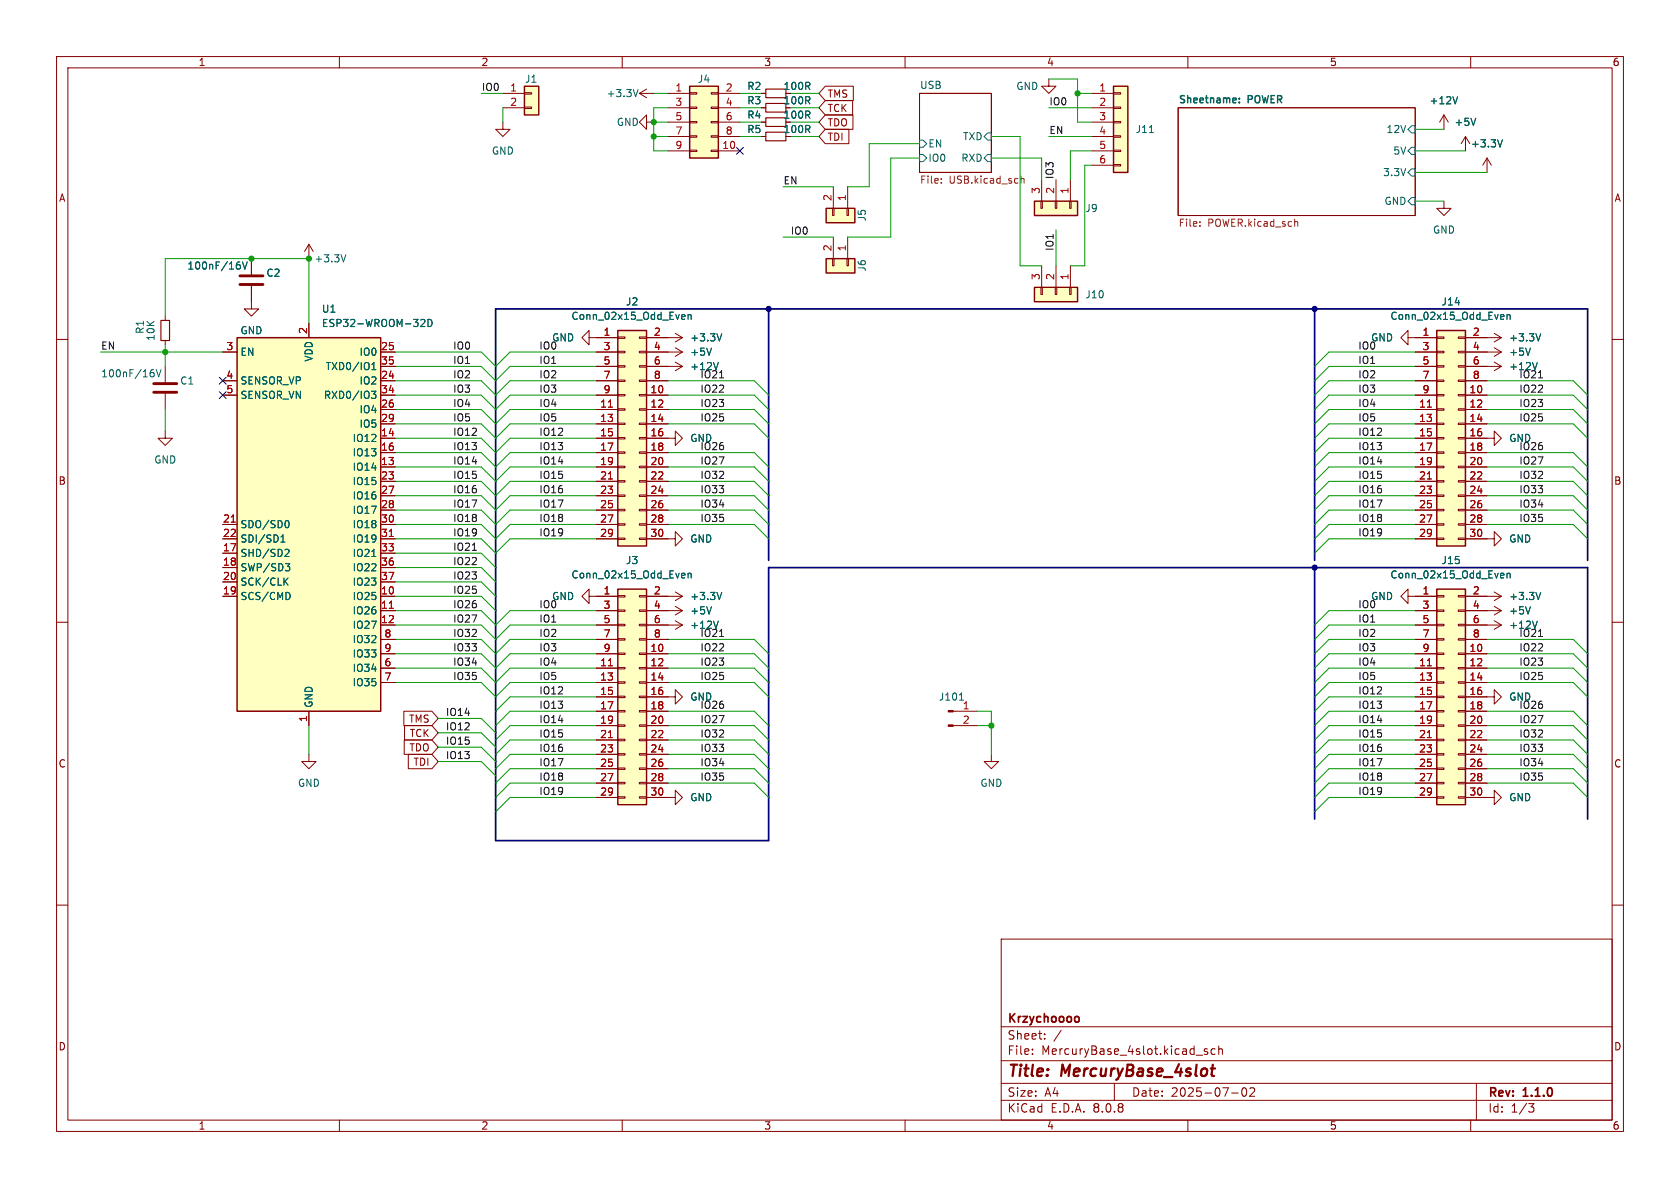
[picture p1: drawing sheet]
<svg xmlns="http://www.w3.org/2000/svg" width="297mm" height="210mm" viewBox="0 0 297 210" stroke-linecap="round" stroke-linejoin="round" font-family="sans-serif">
<g fill="none" stroke="#840000" stroke-width=".18">
<path d="M10 10h277v190h-277zM12 12h273v186h-273zM60 10v2M110 10v2M160 10v2M162.6 16.5h12.7v14h-12.7zM208.3 19.1h41.9v19h-41.9zM210 10v2M260 10v2M10 60h2M285 60h2M10 110h2"/>
<path d="M118.1 108h2.5M119.4 107.2l1.2 .8M120.6 108l-1.2 .7M285 110h2M10 160h2M177 166h108v32h-108zM285 160h2M60 198v2M110 198v2M160 198v2M177 194.5h108M177 191.5h108"/>
<path d="M177 187.5h108M177 181.5h108M182.5 186.3v.1M182.5 185.5v.1M184.7 183.6v.1M184.7 182.8v.1M187.6 182.1l-1.3 2M197 191.5v3M210 198v2M211.5 186.5h1.1M213.5 185.5l-.4-.1-.2 .2 .1 .2 .5 .2v.3h-.6M214.8 185.5l-.4-.1-.3 .3v.4l.1 .2h.6"/>
<path d="M215.5 185.5l.2-.1 .3 .1 .1 .9M215.5 184.9v1.5M217.7 193.2h1.2M219.7 192.4l.2-.1a.81 .81 0 0 1 .6 .6 .81 .81 0 0 1-.3 .8l-.2 .1a.81 .81 0 0 1-.3-1.4zM221 192.4l.5-.1 .2 .1 .1 .3-.9 1.1h.9M260 198v2M261 191.5v6.5M270.2 195.1h1l-.5 .6 .4 .1 .1 .5-.3 .3h-.4"/>
</g>
<path d="M214 188.9h.8M214.3 190.1l.3 .1" fill="none" stroke="#840000" stroke-width=".4"/>
<path d="M190.7 179.8v.7" fill="none" stroke="#840000" stroke-width=".3"/>
<path d="M162.6 24.8h.6l.6 .6-.6 .6h-.6zM162.6 27.3h.6l.6 .6-.6 .7h-.6zM174.6 23.5h.7v1.3h-.7l-.6-.7zM174.6 27.3h.7v1.3h-.7l-.6-.7zM249.6 29.8h.6v1.3h-.6l-.7-.6zM249.6 26h.6v1.3h-.6l-.7-.6zM249.6 22.2h.6v1.3h-.6l-.7-.6zM249.6 34.9h.6v1.3h-.6l-.7-.6zM125.8 107.3l-.4 1.2" fill="none" stroke="#006464" stroke-width=".18"/>
<path d="M219.1 18v.2M219.1 17.4v.1" fill="none" stroke="#006464" stroke-width=".25"/>
<path d="M166.4 32.3v.1M166.4 31.6v.1M180.5 31.1v1.3M180.5 31.7l.2-.2 .3 .1v.8M212.1 39.9v.1M212.1 39.2v.1M228.9 39.2h.5v.8" fill="none" stroke="#725600" stroke-width=".18"/>
<path d="M92.7 15.2h2.5v5.1h-2.5z" fill="#ffffc2"/>
<path d="M88.9 16.5h3.8M88.9 19.1h3.8M92.7 18.9h1.3v.3h-1.3zM92.7 16.4h1.3v.2h-1.3z" fill="none" stroke="#840000" stroke-width=".18"/>
<path d="M92.7 15.2h2.5v5.1h-2.5z" fill="none" stroke="#840000" stroke-width=".25"/>
<path d="M254 58.4h5.1v38.1h-5.1z" fill="#ffffc2"/>
<g fill="none" stroke="#840000" stroke-width=".18">
<path d="M250.2 59.7h3.8M254 59.6h1.3v.2h-1.3zM257.8 59.6h1.3v.2h-1.3zM259.1 59.7h6.3M264.2 58.9l1.2 .8M265.4 59.7l-1.2 .8M250.2 69.9h3.8M250.2 72.4h3.8M250.2 74.9h3.8M250.2 77.5h3.8M250.2 62.2h3.8M250.2 64.8h3.8"/>
<path d="M250.2 67.3h3.8M254 79.9h1.3v.2h-1.3zM254 77.3h1.3v.3h-1.3zM254 74.8h1.3v.3h-1.3zM254 72.3h1.3v.2h-1.3zM254 69.7h1.3v.3h-1.3zM254 67.2h1.3v.2h-1.3zM254 64.6h1.3v.3h-1.3zM254 62.1h1.3v.3h-1.3zM257.8 79.9h1.3v.2h-1.3zM257.8 77.3h1.3v.3h-1.3zM257.8 74.8h1.3v.3h-1.3z"/>
<path d="M257.8 72.3h1.3v.2h-1.3zM257.8 69.7h1.3v.3h-1.3zM257.8 67.2h1.3v.2h-1.3zM257.8 64.6h1.3v.3h-1.3zM257.8 62.1h1.3v.3h-1.3zM259.1 69.9h3.8M259.1 72.4h3.8M259.1 74.9h3.8M259.1 77.5h3.8M259.1 62.2h6.3M259.1 64.8h6.3M259.1 67.3h3.8"/>
<path d="M264.2 64l1.2 .8M264.2 61.5l1.2 .7M265.4 64.8l-1.2 .7M265.4 62.2l-1.2 .8M250.2 80h3.8M250.2 82.6h3.8M250.2 85.1h3.8M250.2 87.6h3.8M250.2 90.2h3.8M250.2 92.7h3.8M250.2 95.3h3.8M254 95.1h1.3v.3h-1.3z"/>
<path d="M254 92.6h1.3v.2h-1.3zM254 90h1.3v.3h-1.3zM254 87.5h1.3v.3h-1.3zM254 85h1.3v.2h-1.3zM254 82.4h1.3v.3h-1.3zM257.8 95.1h1.3v.3h-1.3zM257.8 92.6h1.3v.2h-1.3zM257.8 90h1.3v.3h-1.3zM257.8 87.5h1.3v.3h-1.3zM257.8 85h1.3v.2h-1.3zM257.8 82.4h1.3v.3h-1.3zM259.1 80h3.8"/>
<path d="M259.1 82.6h3.8M259.1 85.1h3.8M259.1 87.6h3.8M259.1 90.2h3.8M259.1 92.7h3.8M259.1 95.3h3.8M118.1 105.4h2.5M119.4 104.6l1.2 .8M120.6 105.4l-1.2 .8M262.9 105.4h2.5M264.2 104.6l1.2 .8M265.4 105.4l-1.2 .8"/>
</g>
<path d="M254 58.4h5.1v38.1h-5.1z" fill="none" stroke="#840000" stroke-width=".25"/>
<path d="M252.3 72h.8M252.3 84.7h.8" fill="none" stroke="#a90000" stroke-width=".18"/>
<path d="M265.5 55.6l.3 .1 .1 .2-.6 .1M265.8 56.4l-.3 .1M266.4 55.7l.2-.1 .3 .1 .1 .8M266.4 55.6v.9M272.4 59l-.4 1.3M270.6 61.5l-.5 1.3M271.8 64.1l-.5 1.2M127.6 104.7l-.4 1.3M272.4 104.7l-.4 1.3" fill="none" stroke="#006464" stroke-width=".18"/>
<path d="M254 104.1h5.1v38.1h-5.1z" fill="#ffffc2"/>
<g fill="none" stroke="#840000" stroke-width=".18">
<path d="M248.9 59.7v-1.3l-1.3 1.3 1.3 1.3v-1.3h1.3M248.9 105.4v-1.3l-1.3 1.3 1.3 1.3v-1.3h5.1M250.2 115.6h3.8M250.2 118.1h3.8M250.2 108h3.8M250.2 110.5h3.8M250.2 113h3.8M254 118h1.3v.2h-1.3zM254 115.4h1.3v.3h-1.3zM254 112.9h1.3v.3h-1.3zM254 110.4h1.3v.2h-1.3zM254 107.8h1.3v.3h-1.3z"/>
<path d="M254 105.3h1.3v.2h-1.3zM257.8 118h1.3v.2h-1.3zM257.8 115.4h1.3v.3h-1.3zM257.8 112.9h1.3v.3h-1.3zM257.8 110.4h1.3v.2h-1.3zM257.8 107.8h1.3v.3h-1.3zM257.8 105.3h1.3v.2h-1.3zM259.1 105.4h3.8M259.1 115.6h3.8M259.1 118.1h3.8M259.1 108h3.8M259.1 110.5h3.8"/>
<path d="M259.1 113h3.8M250.2 120.7h3.8M250.2 123.2h3.8M250.2 125.7h3.8M250.2 128.3h3.8M250.2 130.8h3.8M250.2 133.4h3.8M250.2 135.9h3.8M250.2 138.4h3.8M254 138.3h1.3v.3h-1.3zM254 135.8h1.3v.2h-1.3zM254 133.2h1.3v.3h-1.3z"/>
<path d="M254 130.7h1.3v.2h-1.3zM254 128.1h1.3v.3h-1.3zM254 125.6h1.3v.3h-1.3zM254 123.1h1.3v.2h-1.3zM254 120.5h1.3v.3h-1.3zM257.8 138.3h1.3v.3h-1.3zM257.8 135.8h1.3v.2h-1.3zM257.8 133.2h1.3v.3h-1.3zM257.8 130.7h1.3v.2h-1.3zM257.8 128.1h1.3v.3h-1.3zM257.8 125.6h1.3v.3h-1.3zM257.8 123.1h1.3v.2h-1.3z"/>
<path d="M257.8 120.5h1.3v.3h-1.3zM259.1 123.2h5.1v1.3l1.2-1.3-1.2-1.3v1.3M259.1 120.7h3.8M259.1 125.7h3.8M259.1 128.3h3.8M259.1 130.8h3.8M259.1 133.4h3.8M259.1 135.9h3.8M259.1 138.4h3.8M250.2 141h3.8M254 140.8h1.3v.3h-1.3zM257.8 140.8h1.3v.3h-1.3z"/>
<path d="M259.1 141h3.8"/>
</g>
<path d="M254 104.1h5.1v38.1h-5.1z" fill="none" stroke="#840000" stroke-width=".25"/>
<path d="M252.3 117.7h.8M252.3 130.4h.8" fill="none" stroke="#a90000" stroke-width=".18"/>
<path d="M265.5 101.3l.3 .1 .1 .2-.6 .2M265.8 102.1l-.3 .1M266.4 101.5l.2-.2 .3 .1 .1 .8M266.4 101.3v.9" fill="none" stroke="#006464" stroke-width=".18"/>
<path d="M182.9 50.8h7.6v2.5h-7.6z" fill="#ffffc2"/>
<path d="M54.6 43.2l-.8 1.3M54.6 43.2v2.5M54.6 43.2l.8 1.3M184 50.8h.3v1.3h-.3zM184.1 47v3.8M186.6 50.8h.2v1.3h-.2zM186.7 47v3.8M189.1 50.8h.3v1.3h-.3zM189.2 47v3.8M262.9 141h1.3v-1.3l1.2 1.3-1.2 1.2v-1.2" fill="none" stroke="#840000" stroke-width=".18"/>
<path d="M182.9 50.8h7.6v2.5h-7.6z" fill="none" stroke="#840000" stroke-width=".25"/>
<path d="M61.1 45l-.4 1.3" fill="none" stroke="#006464" stroke-width=".18"/>
<path d="M182.9 35.6h7.6v2.5h-7.6z" fill="#ffffc2"/>
<path d="M185.4 14v1.2h1.3l-1.3 1.3-1.3-1.3h1.3M184 35.6h.3v1.2h-.3zM184.1 31.8v3.8M186.6 35.6h.2v1.2h-.2zM186.7 31.8v3.8M189.1 35.6h.3v1.2h-.3zM189.2 31.8v3.8M29.2 55.9v.7M29.2 60.2v.8M29.2 64.8v2.8M29.2 69.6v2.8" fill="none" stroke="#840000" stroke-width=".18"/>
<path d="M182.9 35.6h7.6v2.5h-7.6z" fill="none" stroke="#840000" stroke-width=".25"/>
<path d="M28.4 56.6h1.6v3.6h-1.6z" fill="none" stroke="#840000" stroke-width=".2"/>
<path d="M27.2 69.3h4M27.2 67.8h4" fill="none" stroke="#840000" stroke-width=".51"/>
<path d="M26.9 65.3h.2M27 65.8l.3 .3v.3l-.3 .2M27.6 65.3l.5 1.3 .4-1.3" fill="none" stroke="#006464" stroke-width=".18"/>
<path d="M146 45.7h5.1v2.6h-5.1z" fill="#ffffc2"/>
<path d="M44.4 45.7v2.8M44.4 50.5v2.8M147.2 45.7h.2v1.3h-.2zM147.3 41.9v3.8M149.7 45.7h.3v1.3h-.3zM149.9 41.9v3.8M29.2 76.2v1.3h1.3l-1.3 1.2-1.3-1.2h1.3" fill="none" stroke="#840000" stroke-width=".18"/>
<path d="M146 45.7h5.1v2.6h-5.1z" fill="none" stroke="#840000" stroke-width=".25"/>
<path d="M42.4 50.3h4.1M42.4 48.8h4.1" fill="none" stroke="#840000" stroke-width=".51"/>
<path d="M42.1 46.3h.3M42.3 46.8l.2 .2v.3l-.2 .3M42.9 46.3l.4 1.3 .4-1.3" fill="none" stroke="#006464" stroke-width=".18"/>
<path d="M109.2 104.1h5.1v38.1h-5.1z" fill="#ffffc2"/>
<g fill="none" stroke="#840000" stroke-width=".18">
<path d="M44.4 53.3v1.3h1.3l-1.3 1.3-1.2-1.3h1.2M105.4 105.4h3.8M105.4 115.6h3.8M105.4 118.1h3.8M105.4 108h3.8M105.4 110.5h3.8M105.4 113h3.8M109.2 118h1.3v.2h-1.3zM109.2 115.4h1.3v.3h-1.3zM109.2 112.9h1.3v.3h-1.3zM109.2 110.4h1.3v.2h-1.3zM109.2 107.8h1.3v.3h-1.3z"/>
<path d="M109.2 105.3h1.3v.2h-1.3zM113 118h1.3v.2h-1.3zM113 115.4h1.3v.3h-1.3zM113 112.9h1.3v.3h-1.3zM113 110.4h1.3v.2h-1.3zM113 107.8h1.3v.3h-1.3zM113 105.3h1.3v.2h-1.3zM114.3 105.4h3.8M114.3 115.6h3.8M114.3 118.1h3.8M114.3 108h3.8M114.3 110.5h3.8"/>
<path d="M114.3 113h3.8M105.4 120.7h3.8M105.4 123.2h3.8M105.4 125.7h3.8M105.4 128.3h3.8M105.4 130.8h3.8M105.4 133.4h3.8M105.4 135.9h3.8M105.4 138.4h3.8M109.2 138.3h1.3v.3h-1.3zM109.2 135.8h1.3v.2h-1.3zM109.2 133.2h1.3v.3h-1.3z"/>
<path d="M109.2 130.7h1.3v.2h-1.3zM109.2 128.1h1.3v.3h-1.3zM109.2 125.6h1.3v.3h-1.3zM109.2 123.1h1.3v.2h-1.3zM109.2 120.5h1.3v.3h-1.3zM113 138.3h1.3v.3h-1.3zM113 135.8h1.3v.2h-1.3zM113 133.2h1.3v.3h-1.3zM113 130.7h1.3v.2h-1.3zM113 128.1h1.3v.3h-1.3zM113 125.6h1.3v.3h-1.3zM113 123.1h1.3v.2h-1.3z"/>
<path d="M113 120.5h1.3v.3h-1.3zM114.3 123.2h5.1v1.3l1.2-1.3-1.2-1.3v1.3M114.3 120.7h3.8M114.3 125.7h3.8M114.3 128.3h3.8M114.3 130.8h3.8M114.3 133.4h3.8M114.3 135.9h3.8M114.3 138.4h3.8M105.4 141h3.8M109.2 140.8h1.3v.3h-1.3zM113 140.8h1.3v.3h-1.3z"/>
<path d="M114.3 141h3.8"/>
</g>
<path d="M109.2 104.1h5.1v38.1h-5.1z" fill="none" stroke="#840000" stroke-width=".25"/>
<path d="M107.6 117.7h.7M107.6 130.4h.7" fill="none" stroke="#a90000" stroke-width=".18"/>
<path d="M120.7 101.3l.3 .1 .1 .2-.6 .2M121 102.1l-.3 .1M121.6 101.5l.2-.2 .3 .1 .1 .8M121.6 101.3v.9" fill="none" stroke="#006464" stroke-width=".18"/>
<path d="M109.2 58.4h5.1v38.1h-5.1z" fill="#ffffc2"/>
<g fill="none" stroke="#840000" stroke-width=".18">
<path d="M134.6 19.1h.8M134.6 16.5h.8M114.3 21.6v-1.3l-1.3 1.3 1.3 1.3v-1.3h1.3M134.6 21.6h.8M255.3 35.6v1.2h1.2l-1.2 1.3-1.3-1.3h1.3M255.3 20.3l-.8 1.3M255.3 20.3v2.6M255.3 20.3l.7 1.3M259.1 24.1l-.8 1.3M259.1 24.1v2.6M259.1 24.1l.7 1.3M262.9 27.9l-.8 1.3"/>
<path d="M262.9 27.9v2.6M262.9 27.9l.8 1.3M104.1 59.7v-1.3l-1.2 1.3 1.2 1.3v-1.3h5.1M109.2 59.6h1.3v.2h-1.3zM113 59.6h1.3v.2h-1.3zM114.3 59.7h6.3M119.4 58.9l1.2 .8M120.6 59.7l-1.2 .8M105.4 69.9h3.8M105.4 72.4h3.8M105.4 74.9h3.8M105.4 77.5h3.8"/>
<path d="M105.4 62.2h3.8M105.4 64.8h3.8M105.4 67.3h3.8M109.2 79.9h1.3v.2h-1.3zM109.2 77.3h1.3v.3h-1.3zM109.2 74.8h1.3v.3h-1.3zM109.2 72.3h1.3v.2h-1.3zM109.2 69.7h1.3v.3h-1.3zM109.2 67.2h1.3v.2h-1.3zM109.2 64.6h1.3v.3h-1.3zM109.2 62.1h1.3v.3h-1.3zM113 79.9h1.3v.2h-1.3z"/>
<path d="M113 77.3h1.3v.3h-1.3zM113 74.8h1.3v.3h-1.3zM113 72.3h1.3v.2h-1.3zM113 69.7h1.3v.3h-1.3zM113 67.2h1.3v.2h-1.3zM113 64.6h1.3v.3h-1.3zM113 62.1h1.3v.3h-1.3zM114.3 77.5h5.1v1.2l1.2-1.2-1.2-1.3v1.3M114.3 69.9h3.8M114.3 72.4h3.8M114.3 74.9h3.8M114.3 62.2h6.3"/>
<path d="M114.3 64.8h6.3M114.3 67.3h3.8M119.4 61.5l1.2 .7M119.4 64l1.2 .8M120.6 62.2l-1.2 .8M120.6 64.8l-1.2 .7M262.9 77.5h1.3v1.2l1.2-1.2-1.2-1.3v1.3M105.4 80h3.8M105.4 82.6h3.8M105.4 85.1h3.8M105.4 87.6h3.8M105.4 90.2h3.8"/>
<path d="M105.4 92.7h3.8M105.4 95.3h3.8M109.2 95.1h1.3v.3h-1.3zM109.2 92.6h1.3v.2h-1.3zM109.2 90h1.3v.3h-1.3zM109.2 87.5h1.3v.3h-1.3zM109.2 85h1.3v.2h-1.3zM109.2 82.4h1.3v.3h-1.3zM113 95.1h1.3v.3h-1.3zM113 92.6h1.3v.2h-1.3zM113 90h1.3v.3h-1.3zM113 87.5h1.3v.3h-1.3z"/>
<path d="M113 85h1.3v.2h-1.3zM113 82.4h1.3v.3h-1.3zM114.3 80h3.8M114.3 82.6h3.8M114.3 85.1h3.8M114.3 87.6h3.8M114.3 90.2h3.8M114.3 92.7h3.8M114.3 95.3h3.8M262.9 95.3h1.3v-1.3l1.2 1.3-1.2 1.2v-1.2M104.1 105.4v-1.3l-1.2 1.3 1.2 1.3v-1.3h1.3M118.1 110.5h2.5"/>
<path d="M119.4 109.7l1.2 .8M120.6 110.5l-1.2 .8M262.9 110.5h2.5M262.9 108h2.5M264.2 109.7l1.2 .8M264.2 107.2l1.2 .8M265.4 110.5l-1.2 .8M265.4 108l-1.2 .7M54.6 133.4v1.2h1.3l-1.3 1.3-1.3-1.3h1.3M118.1 141h1.3v-1.3l1.2 1.3-1.2 1.2v-1.2"/>
</g>
<path d="M109.2 58.4h5.1v38.1h-5.1z" fill="none" stroke="#840000" stroke-width=".25"/>
<path d="M107.6 72h.7M107.6 84.7h.7" fill="none" stroke="#a90000" stroke-width=".18"/>
<g fill="none" stroke="#006464" stroke-width=".18">
<path d="M257.7 17.1l-.4 1.3M260.9 20.9l-.4 1.3M265.6 24.7l-.4 1.3M120.7 55.6l.3 .1 .1 .2-.6 .1M121 56.4l-.3 .1M121.6 55.7l.2-.1 .3 .1 .1 .8M121.6 55.6v.9M127.6 59l-.4 1.3M125.8 61.5l-.4 1.3M127 64.1l-.4 1.2M127 109.8l-.4 1.3M270.6 107.3l-.5 1.2"/>
<path d="M271.8 109.8l-.5 1.3"/>
</g>
<path d="M135.4 18.3h3.5v1.5h-3.5zM135.4 15.7h3.5v1.6h-3.5zM135.4 20.8h3.5v1.6h-3.5z" fill="none" stroke="#840000" stroke-width=".2"/>
<path d="M121.9 15.2h5.1v12.7h-5.1z" fill="#ffffc2"/>
<g fill="none" stroke="#840000" stroke-width=".18">
<path d="M118.1 16.5h3.8M118.1 19.1h3.8M121.9 18.9h1.3v.3h-1.3zM121.9 16.4h1.3v.2h-1.3zM125.7 18.9h1.3v.3h-1.3zM125.7 16.4h1.3v.2h-1.3zM127 16.5h3.8M127 19.1h3.8M118.1 26.7h3.8M118.1 21.6h3.8M118.1 24.1h3.8M121.9 26.5h1.3v.3h-1.3z"/>
<path d="M121.9 24h1.3v.3h-1.3zM121.9 21.5h1.3v.2h-1.3zM125.7 26.5h1.3v.3h-1.3zM125.7 24h1.3v.3h-1.3zM125.7 21.5h1.3v.2h-1.3zM127 26.7h3.8M127 21.6h3.8M127 24.1h3.8"/>
</g>
<path d="M121.9 15.2h5.1v12.7h-5.1z" fill="none" stroke="#840000" stroke-width=".25"/>
<path d="M41.9 59.7h25.4v66h-25.4z" fill="#ffffc2"/>
<path d="M41.9 59.7h25.4v66h-25.4z" fill="none" stroke="#840000" stroke-width=".25"/>
<g fill="none" stroke="#840000" stroke-width=".18">
<path d="M134.6 24.1h.8M54.6 57.2v2.5M39.4 67.3h2.5M39.4 62.2h2.5M39.4 69.9h2.5M67.3 77.5h2.5M67.3 67.3h2.5M67.3 62.2h2.5M67.3 72.4h2.5M67.3 74.9h2.5M67.3 69.9h2.5M67.3 64.8h2.5"/>
<path d="M39.4 97.8h2.5M39.4 92.7h2.5M39.4 95.3h2.5M67.3 82.6h2.5M67.3 80h2.5M67.3 97.8h2.5M67.3 92.7h2.5M67.3 95.3h2.5M67.3 85.1h2.5M67.3 87.6h2.5M67.3 90.2h2.5M39.4 105.4h2.5"/>
<path d="M39.4 100.3h2.5M39.4 102.9h2.5M67.3 105.4h2.5M67.3 108h2.5M67.3 110.5h2.5M67.3 100.3h2.5M67.3 102.9h2.5M67.3 118.1h2.5M67.3 113h2.5M67.3 115.6h2.5M54.6 125.7v2.6M67.3 120.7h2.5"/>
</g>
<path d="M40.9 92.3h.7M68.8 94.8h.7M68.8 107.5h.7" fill="none" stroke="#a90000" stroke-width=".18"/>
<g fill="none" stroke="#006464" stroke-width=".18">
<path d="M74.4 56.6l.5-.1 .2 .3-.8 .9h.8M75.7 56.5a.64 .64 0 0 1 .7 .6 .64 .64 0 0 1-.7 .6zM65.7 69.2h.8l-.5 .4 .4 .2v.5l-.2 .1h-.5M65.7 65.3h.8M65.7 64.4l.4-.3v1.2M49.7 95.8h.7M49.7 94.9l.3-.3v1.2M50.4 99.6h.8l-.4 .5 .4 .1v.5l-.2 .2h-.4M50.6 97.1l.4 .1 .1 .3-.8 .9h.8M50.7 92a.68 .68 0 0 1 .4 .7 .68 .68 0 0 1-.4 .6M65.7 98.4h.8M50.4 102.7l.5 .7"/>
<path d="M50.9 102.2l-.7 .7M51 104.8l.3 .5-.3 .6"/>
</g>
<path d="M135.4 23.4h3.5v1.5h-3.5z" fill="none" stroke="#840000" stroke-width=".2"/>
<path d="M196.8 15.2h2.6v15.3h-2.6z" fill="#ffffc2"/>
<g fill="none" stroke="#840000" stroke-width=".18">
<path d="M113 16.5h2.6M113 16.5l1.3 .8M114.3 15.7l-1.3 .8M193 16.5h3.8M193 19.1h3.8M196.8 18.9h1.3v.3h-1.3zM196.8 16.4h1.3v.2h-1.3zM88.9 21.6v1.3h1.3l-1.3 1.2-1.3-1.2h1.3M193 21.6h3.8M193 24.1h3.8M193 26.7h3.8M193 29.2h3.8"/>
<path d="M196.8 29.1h1.3v.2h-1.3zM196.8 26.5h1.3v.3h-1.3zM196.8 24h1.3v.3h-1.3zM196.8 21.5h1.3v.2h-1.3zM118.1 95.3h1.3v-1.3l1.2 1.3-1.2 1.2v-1.2M168.5 128.3h4.2M168.5 125.7h4.2M175.3 133.4v1.2h1.2l-1.2 1.3-1.3-1.3h1.3"/>
</g>
<path d="M196.8 15.2h2.6v15.3h-2.6z" fill="none" stroke="#840000" stroke-width=".25"/>
<path d="M112.8 15.8l-.4 1.3M203.2 23.4h.7M169.6 123.8h.7" fill="none" stroke="#006464" stroke-width=".18"/>
<g fill="#840000" stroke="#840000" stroke-width=".18">
<path d="M167.6 128.1h.9v.3h-.9z"/>
<path d="M167.6 125.6h.9v.3h-.9z"/>
</g>
<path d="M146 36.8h5.1v2.6h-5.1z" fill="#ffffc2"/>
<g fill="none" stroke="#840000" stroke-width=".18">
<path d="M134.6 19.1h.8M134.6 16.5h.8M145.9 17.8h4.8v2.5h-4.8l-1.1-1.2zM145.9 15.2h5v2.6h-5l-1.1-1.3zM134.6 24.1h.8M134.6 21.6h.8M145.9 20.3h4.9v2.6h-4.9l-1.1-1.3zM145.9 22.9h4.2v2.5h-4.2l-1.1-1.3zM147.2 36.8h.2v1.3h-.2zM147.3 33v3.8M149.7 36.8h.3v1.3h-.3zM149.9 33v3.8"/>
<path d="M44.4 45.7v2.8M44.4 50.5v2.8M54.6 57.2v2.5M105.4 59.7h3.8M114.3 59.7h3.8M250.2 59.7h3.8M259.1 59.7h3.8M39.4 69.9h2.5M39.4 62.2h2.5M39.4 67.3h2.5M67.3 69.9h2.5M67.3 72.4h2.5"/>
<path d="M67.3 74.9h2.5M67.3 77.5h2.5M67.3 62.2h2.5M67.3 64.8h2.5M67.3 67.3h2.5M105.4 69.9h3.8M105.4 72.4h3.8M105.4 74.9h3.8M105.4 77.5h3.8M105.4 62.2h3.8M105.4 64.8h3.8M105.4 67.3h3.8"/>
<path d="M114.3 69.9h3.8M114.3 72.4h3.8M114.3 74.9h3.8M114.3 77.5h3.8M114.3 62.2h3.8M114.3 64.8h3.8M114.3 67.3h3.8M250.2 69.9h3.8M250.2 72.4h3.8M250.2 74.9h3.8M250.2 77.5h3.8M250.2 62.2h3.8"/>
<path d="M250.2 64.8h3.8M250.2 67.3h3.8M259.1 69.9h3.8M259.1 72.4h3.8M259.1 74.9h3.8M259.1 77.5h3.8M259.1 62.2h3.8M259.1 64.8h3.8M259.1 67.3h3.8M39.4 92.7h2.5M39.4 95.3h2.5M39.4 97.8h2.5"/>
<path d="M67.3 80h2.5M67.3 82.6h2.5M67.3 85.1h2.5M67.3 87.6h2.5M67.3 90.2h2.5M67.3 92.7h2.5M67.3 95.3h2.5M67.3 97.8h2.5M105.4 80h3.8M105.4 82.6h3.8M105.4 85.1h3.8M105.4 87.6h3.8"/>
<path d="M105.4 90.2h3.8M105.4 92.7h3.8M105.4 95.3h3.8M114.3 80h3.8M114.3 82.6h3.8M114.3 85.1h3.8M114.3 87.6h3.8M114.3 90.2h3.8M114.3 92.7h3.8M114.3 95.3h3.8M250.2 80h3.8M250.2 82.6h3.8"/>
<path d="M250.2 85.1h3.8M250.2 87.6h3.8M250.2 90.2h3.8M250.2 92.7h3.8M250.2 95.3h3.8M259.1 80h3.8M259.1 82.6h3.8M259.1 85.1h3.8M259.1 87.6h3.8M259.1 90.2h3.8M259.1 92.7h3.8M259.1 95.3h3.8"/>
<path d="M39.4 105.4h2.5M39.4 100.3h2.5M39.4 102.9h2.5M67.3 105.4h2.5M67.3 115.6h2.5M67.3 118.1h2.5M67.3 108h2.5M67.3 110.5h2.5M67.3 113h2.5M67.3 100.3h2.5M67.3 102.9h2.5M105.4 105.4h3.8"/>
<path d="M105.4 115.6h3.8M105.4 118.1h3.8M105.4 108h3.8M105.4 110.5h3.8M105.4 113h3.8M114.3 105.4h3.8M114.3 115.6h3.8M114.3 118.1h3.8M114.3 108h3.8M114.3 110.5h3.8M114.3 113h3.8M250.2 105.4h3.8"/>
<path d="M250.2 115.6h3.8M250.2 118.1h3.8M250.2 108h3.8M250.2 110.5h3.8M250.2 113h3.8M259.1 105.4h3.8M259.1 115.6h3.8M259.1 118.1h3.8M259.1 108h3.8M259.1 110.5h3.8M259.1 113h3.8M54.6 125.7v2.6"/>
<path d="M67.3 120.7h2.5M71.4 125.7h5l1.1 1.3-1.1 1.3h-5zM71.5 130.8h4.9l1.1 1.3-1.1 1.3h-4.9zM71.5 128.3h4.9l1.1 1.2-1.1 1.3h-4.9zM72.2 133.3h4.2l1.1 1.3-1.1 1.3h-4.2zM105.4 120.7h3.8M105.4 123.2h3.8M105.4 125.7h3.8M105.4 128.3h3.8M105.4 130.8h3.8M105.4 133.4h3.8M105.4 135.9h3.8"/>
<path d="M105.4 138.4h3.8M114.3 120.7h3.8M114.3 123.2h3.8M114.3 125.7h3.8M114.3 128.3h3.8M114.3 130.8h3.8M114.3 133.4h3.8M114.3 135.9h3.8M114.3 138.4h3.8M250.2 120.7h3.8M250.2 123.2h3.8M250.2 125.7h3.8"/>
<path d="M250.2 128.3h3.8M250.2 130.8h3.8M250.2 133.4h3.8M250.2 135.9h3.8M250.2 138.4h3.8M259.1 120.7h3.8M259.1 123.2h3.8M259.1 125.7h3.8M259.1 128.3h3.8M259.1 130.8h3.8M259.1 133.4h3.8M259.1 135.9h3.8"/>
<path d="M259.1 138.4h3.8M105.4 141h3.8M114.3 141h3.8M250.2 141h3.8M259.1 141h3.8"/>
</g>
<path d="M146 36.8h5.1v2.6h-5.1z" fill="none" stroke="#840000" stroke-width=".25"/>
<path d="M127.2 66.8h.7M272 66.8h.7M83.5 97.3h.7M127.2 112.5h.7M272 112.5h.7" fill="none" stroke="#0f0f0f" stroke-width=".18"/>
<path d="M135.9 54.6v44.5M232.4 54.6v44.5M280.7 99.1v-44.5h-193.1v94h48.3v-48.3h144.8v44.5M232.4 100.3v44.5" fill="none" stroke="#000084" stroke-width=".3"/>
<g fill="none" stroke="#009600" stroke-width=".18">
<path d="M85.1 16.5h3.8M88.9 19.1v2.5M115.6 16.5h2.5M118.1 19.1h-2.5v7.6h2.5M130.8 16.5h3.8M130.8 19.1h3.8M139.7 16.5h5.1M139.7 19.1h5.1M185.4 14h5.1v7.6h2.5M185.4 19.1h7.6M190.5 16.5h2.5M115.6 21.6h2.5"/>
<path d="M115.6 24.1h2.5M130.8 21.6h3.8M130.8 24.1h3.8M138.4 33h8.9M139.7 21.6h5.1M139.7 24.1h5.1M162.6 27.9h-5.1v14h-7.6M162.6 25.4h-8.9v7.6h-3.8M175.3 24.1h5v22.9h3.8M175.3 27.9h8.8v3.9M185.4 24.1h7.6M193 29.2h-1.2v17.8h-2.6"/>
<path d="M193 26.7h-3.8v5.1M250.2 26.7h8.9M250.2 35.6h5.1M250.2 30.5h12.7M250.2 22.9h5.1M29.2 55.9v-10.2h25.4v11.5M138.4 41.9h8.9M186.7 40.6v6.4M17.8 62.2h21.6M29.2 61v3.8M29.2 72.4v3.8M69.8 72.4h15.3l2.5 2.5 2.6-2.5h15.2"/>
<path d="M69.8 74.9h15.3l2.5 2.6 2.6-2.6h15.2M69.8 77.5h15.3l2.5 2.5 2.6-2.5h15.2M69.8 62.2h15.3l2.5 2.6 2.6-2.6h15.2M69.8 69.9h15.3l2.5 2.5 2.6-2.5h15.2M69.8 64.8h15.3l2.5 2.5 2.6-2.5h15.2M69.8 67.3h15.3l2.5 2.6 2.6-2.6h15.2M118.1 72.4h15.2l2.6 2.5M118.1 74.9h15.2l2.6 2.6M118.1 69.9h15.2l2.6 2.5M118.1 67.3h15.2l2.6 2.6M250.2 72.4h-15.3l-2.5 2.5M250.2 74.9h-15.3l-2.5 2.6"/>
<path d="M250.2 77.5h-15.3l-2.5 2.5M250.2 62.2h-15.3l-2.5 2.6M250.2 69.9h-15.3l-2.5 2.5M250.2 64.8h-15.3l-2.5 2.5M250.2 67.3h-15.3l-2.5 2.6M262.9 72.4h15.2l2.6 2.5M262.9 74.9h15.2l2.6 2.6M262.9 69.9h15.2l2.6 2.5M262.9 67.3h15.2l2.6 2.6M69.8 90.2h15.3l2.5 2.5 2.6-2.5h15.2M69.8 92.7h15.3l2.5 2.6 2.6-2.6h15.2M69.8 85.1h15.3l2.5 2.5 2.6-2.5h15.2"/>
<path d="M69.8 87.6h15.3l2.5 2.6 2.6-2.6h15.2M69.8 82.6h15.3l2.5 2.5 2.6-2.5h15.2M69.8 80h15.3l2.5 2.6 2.6-2.6h15.2M69.8 95.3h15.3l2.5 2.5 2.6-2.5h15.2M69.8 97.8h15.3l2.5 2.5M118.1 90.2h15.2l2.6 2.5M118.1 92.7h15.2l2.6 2.6M118.1 85.1h15.2l2.6 2.5M118.1 87.6h15.2l2.6 2.6M118.1 82.6h15.2l2.6 2.5M118.1 80h15.2l2.6 2.6M250.2 90.2h-15.3l-2.5 2.5"/>
<path d="M250.2 92.7h-15.3l-2.5 2.6M250.2 85.1h-15.3l-2.5 2.5M250.2 87.6h-15.3l-2.5 2.6M250.2 82.6h-15.3l-2.5 2.5M250.2 80h-15.3l-2.5 2.6M250.2 95.3h-15.3l-2.5 2.5M262.9 90.2h15.2l2.6 2.5M262.9 92.7h15.2l2.6 2.6M262.9 85.1h15.2l2.6 2.5M262.9 87.6h15.2l2.6 2.6M262.9 82.6h15.2l2.6 2.5M262.9 80h15.2l2.6 2.6"/>
<path d="M69.8 113h15.3l2.5 2.6 2.6-2.6h15.2M69.8 115.6h15.3l2.5 2.5 2.6-2.5h15.2M69.8 108h15.3l2.5 2.5 2.6-2.5h15.2M69.8 110.5h15.3l2.5 2.5 2.6-2.5h15.2M69.8 118.1h15.3l2.5 2.6 2.6-2.6h15.2M69.8 105.4h15.3l2.5 2.6M69.8 102.9h15.3l2.5 2.5M69.8 100.3h15.3l2.5 2.6M118.1 113h15.2l2.6 2.6M118.1 115.6h15.2l2.6 2.5M118.1 118.1h15.2l2.6 2.6M250.2 113h-15.3l-2.5 2.6"/>
<path d="M250.2 115.6h-15.3l-2.5 2.5M250.2 108h-15.3l-2.5 2.5M250.2 110.5h-15.3l-2.5 2.5M250.2 118.1h-15.3l-2.5 2.6M262.9 113h15.2l2.6 2.6M262.9 115.6h15.2l2.6 2.5M262.9 118.1h15.2l2.6 2.6M54.6 128.3v5.1M69.8 120.7h15.3l2.5 2.5 2.6-2.5h15.2M77.5 129.5h7.6l2.5 2.6M77.5 132.1h7.6l2.5 2.5M77.5 127h7.6l2.5 2.5"/>
<path d="M77.5 134.6h7.6l2.5 2.6M105.4 133.4h-15.2l-2.6 2.5M105.4 130.8h-15.2l-2.6 2.6M105.4 135.9h-15.2l-2.6 2.5M105.4 128.3h-15.2l-2.6 2.5M105.4 138.4h-15.2l-2.6 2.6M105.4 125.7h-15.2l-2.6 2.6M105.4 123.2h-15.2l-2.6 2.5M118.1 133.4h15.2l2.6 2.5M118.1 130.8h15.2l2.6 2.6M118.1 135.9h15.2l2.6 2.5M118.1 128.3h15.2l2.6 2.5"/>
<path d="M118.1 138.4h15.2l2.6 2.6M118.1 125.7h15.2l2.6 2.6M118.1 120.7h15.2l2.6 2.5M172.7 128.3h2.6M172.7 125.7h2.6v7.7M250.2 133.4h-15.3l-2.5 2.5M250.2 130.8h-15.3l-2.5 2.6M250.2 135.9h-15.3l-2.5 2.5M250.2 128.3h-15.3l-2.5 2.5M250.2 138.4h-15.3l-2.5 2.6M250.2 125.7h-15.3l-2.5 2.6M250.2 120.7h-15.3l-2.5 2.5"/>
<path d="M250.2 123.2h-15.3l-2.5 2.5M262.9 133.4h15.2l2.6 2.5M262.9 130.8h15.2l2.6 2.6M262.9 135.9h15.2l2.6 2.5M262.9 128.3h15.2l2.6 2.5M262.9 138.4h15.2l2.6 2.6M262.9 125.7h15.2l2.6 2.6M262.9 120.7h15.2l2.6 2.5M105.4 141h-15.2l-2.6 2.5M250.2 141h-15.3l-2.5 2.5"/>
</g>
<path d="M130.2 26.1l1.2 1.2M131.4 26.1l-1.2 1.2M38.8 69.2l1.2 1.3M38.8 66.7l1.2 1.2M40 69.2l-1.2 1.3M40 66.7l-1.2 1.2" fill="none" stroke="#000084" stroke-width=".18"/>
<g fill="none" stroke="#006464" stroke-width=".18">
<path d="M257.7 17.1l-.4 1.3M260.9 20.9l-.4 1.3M265.6 24.7l-.4 1.3M42.1 46.3h.3M42.3 46.8l.2 .2v.3l-.2 .3M42.9 46.3l.4 1.3 .4-1.3M74.4 56.6l.5-.1 .2 .3-.8 .9h.8M75.7 56.5a.64 .64 0 0 1 .7 .6 .64 .64 0 0 1-.7 .6zM120.7 55.6l.3 .1 .1 .2-.6 .1M121 56.4l-.3 .1M121.6 55.6v.9M121.6 55.7l.2-.1 .3 .1 .1 .8"/>
<path d="M127.6 59l-.4 1.3M265.5 55.6l.3 .1 .1 .2-.6 .1M265.8 56.4l-.3 .1M266.4 55.7l.2-.1 .3 .1 .1 .8M266.4 55.6v.9M272.4 59l-.4 1.3M65.7 69.2h.8l-.5 .4 .4 .2v.5l-.2 .1h-.5M65.7 65.3h.8M65.7 64.4l.4-.3v1.2M125.8 61.5l-.4 1.3M127 64.1l-.4 1.2M270.6 61.5l-.5 1.3"/>
<path d="M271.8 64.1l-.5 1.2M49.7 95.8h.7M49.7 94.9l.3-.3v1.2M50.4 99.6h.8l-.4 .5 .4 .1v.5l-.2 .2h-.4M50.6 97.1l.4 .1 .1 .3-.8 .9h.8M50.7 92a.68 .68 0 0 1 .4 .7 .68 .68 0 0 1-.4 .6M65.7 98.4h.8M50.4 102.7l.5 .7M50.9 102.2l-.7 .7M51 104.8l.3 .5-.3 .6M120.7 101.3l.3 .1 .1 .2-.6 .2M121 102.1l-.3 .1"/>
<path d="M121.6 101.5l.2-.2 .3 .1 .1 .8M121.6 101.3v.9M125.8 107.3l-.4 1.2M127 109.8l-.4 1.3M127.6 104.7l-.4 1.3M265.5 101.3l.3 .1 .1 .2-.6 .2M265.8 102.1l-.3 .1M266.4 101.5l.2-.2 .3 .1 .1 .8M266.4 101.3v.9M270.6 107.3l-.5 1.2M271.8 109.8l-.5 1.3M272.4 104.7l-.4 1.3"/>
</g>
<path d="M107.6 72h.7M252.3 72h.8M40.9 92.3h.7M68.8 94.8h.7M107.6 84.7h.7M252.3 84.7h.8M68.8 107.5h.7M107.6 117.7h.7M252.3 117.7h.8M107.6 130.4h.7M252.3 130.4h.8" fill="none" stroke="#a90000" stroke-width=".18"/>
<g fill="#009600" stroke="#009600" stroke-width=".18">
<circle cx="115.6" cy="24.1" r=".46"/>
<circle cx="115.6" cy="21.6" r=".46"/>
<circle cx="175.3" cy="128.3" r=".46"/>
<circle cx="190.5" cy="16.5" r=".46"/>
<circle cx="44.4" cy="45.7" r=".46"/>
<circle cx="29.2" cy="62.2" r=".46"/>
<circle cx="54.6" cy="45.7" r=".46"/>
</g>
<g fill="#000084" stroke="#000084" stroke-width=".18">
<circle cx="135.9" cy="54.6" r=".46"/>
<circle cx="232.4" cy="54.6" r=".46"/>
<circle cx="232.4" cy="100.3" r=".46"/>
</g>
<g font-size="2.8" fill="#840000">
<text x="178" y="190.9">Title:</text>
<text x="187.7" y="190.9">MercuryBase_4slot</text>
</g>
<g font-size="2.1" fill="#840000">
<text x="178" y="184">Sheet:</text>
<text x="178" y="181.2">Krzychoooo</text>
<text x="178" y="186.7">File:</text>
<text x="184.1" y="186.7">MercuryBase_4slot.kicad_sch</text>
<text x="178" y="196.9">KiCad</text>
<text x="178" y="194.1">Size:</text>
<text x="184.7" y="194.1">A4</text>
<text x="185.7" y="196.9">E.D.A.</text>
<text x="193.3" y="196.9">8.0.8</text>
<text x="200" y="194.1">Date:</text>
<text x="207" y="194.1">2025-07-02</text>
<text x="263" y="194.3">Rev:</text>
<text x="263" y="196.9">Id:</text>
<text x="267.1" y="196.9">1/3</text>
<text x="269.4" y="194.3">1.1.0</text>
</g>
<g font-size="1.8" fill="#840000">
<text x="35" y="11.9">1</text>
<text x="85" y="11.9">2</text>
<text x="135" y="11.9">3</text>
<text x="185" y="11.9">4</text>
<text x="235" y="11.9">5</text>
<text x="285" y="11.9">6</text>
<text x="138.4" y="16.1">100R</text>
<text x="146.2" y="17.5">TMS</text>
<text x="138.4" y="21.2">100R</text>
<text x="138.4" y="18.6">100R</text>
<text x="138.4" y="23.7">100R</text>
<text x="146.2" y="22.5">TDO</text>
<text x="146.2" y="20">TCK</text>
<text x="146.2" y="25.1">TDI</text>
<text x="10.3" y="35.9">A</text>
<text x="285.3" y="35.9">A</text>
<text x="10.3" y="85.9">B</text>
<text x="285.3" y="85.9">B</text>
<text x="72.2" y="128">TMS</text>
<text x="72.3" y="130.5">TCK</text>
<text x="10.3" y="135.9">C</text>
<text x="72.3" y="133">TDO</text>
<text x="73" y="135.6">TDI</text>
<text x="285.3" y="135.9">C</text>
<text x="10.3" y="185.9">D</text>
<text x="285.3" y="185.9">D</text>
<text x="35" y="199.9">1</text>
<text x="85" y="199.9">2</text>
<text x="135" y="199.9">3</text>
<text x="185" y="199.9">4</text>
<text x="235" y="199.9">5</text>
<text x="285" y="199.9">6</text>
</g>
<g font-size="1.8" fill="#0f0f0f">
<text x="85.1" y="16.2">IO0</text>
<text x="185.4" y="23.8">EN</text>
<text x="185.4" y="18.7">IO0</text>
<text x="138.4" y="32.7">EN</text>
<text x="186.3" y="31.8" transform="rotate(-90 186.3 31.8)">IO3</text>
<text x="139.7" y="41.6">IO0</text>
<text x="186.3" y="44.5" transform="rotate(-90 186.3 44.5)">IO1</text>
<text x="17.8" y="61.9">EN</text>
<text x="80" y="64.4">IO1</text>
<text x="80" y="61.9">IO0</text>
<text x="95.2" y="64.4">IO1</text>
<text x="240" y="64.4">IO1</text>
<text x="80" y="69.5">IO3</text>
<text x="80" y="67">IO2</text>
<text x="95.2" y="67">IO2</text>
<text x="95.2" y="69.5">IO3</text>
<text x="123.7" y="69.5">IO22</text>
<text x="240" y="67">IO2</text>
<text x="240" y="69.5">IO3</text>
<text x="268.5" y="69.5">IO22</text>
<text x="80" y="77.1">IO12</text>
<text x="80" y="74.6">IO5</text>
<text x="80" y="72">IO4</text>
<text x="95.2" y="74.6">IO5</text>
<text x="95.2" y="72">IO4</text>
<text x="95.2" y="77.1">IO12</text>
<text x="123.7" y="74.6">IO25</text>
<text x="123.7" y="72">IO23</text>
<text x="240" y="72">IO4</text>
<text x="240" y="77.1">IO12</text>
<text x="240" y="74.6">IO5</text>
<text x="268.5" y="72">IO23</text>
<text x="268.5" y="74.6">IO25</text>
<text x="80" y="79.7">IO13</text>
<text x="80" y="82.2">IO14</text>
<text x="95.2" y="79.7">IO13</text>
<text x="95.2" y="82.2">IO14</text>
<text x="123.7" y="82.2">IO27</text>
<text x="240" y="82.2">IO14</text>
<text x="240" y="79.7">IO13</text>
<text x="268.5" y="82.2">IO27</text>
<text x="80" y="84.7">IO15</text>
<text x="80" y="89.8">IO17</text>
<text x="80" y="87.3">IO16</text>
<text x="95.2" y="89.8">IO17</text>
<text x="95.2" y="87.3">IO16</text>
<text x="95.2" y="84.7">IO15</text>
<text x="123.7" y="87.3">IO33</text>
<text x="123.7" y="89.8">IO34</text>
<text x="123.7" y="84.7">IO32</text>
<text x="240" y="87.3">IO16</text>
<text x="240" y="84.7">IO15</text>
<text x="240" y="89.8">IO17</text>
<text x="268.5" y="89.8">IO34</text>
<text x="268.5" y="84.7">IO32</text>
<text x="268.5" y="87.3">IO33</text>
<text x="80" y="94.9">IO19</text>
<text x="80" y="92.4">IO18</text>
<text x="95.2" y="92.4">IO18</text>
<text x="95.2" y="94.9">IO19</text>
<text x="123.7" y="92.4">IO35</text>
<text x="240" y="92.4">IO18</text>
<text x="240" y="94.9">IO19</text>
<text x="268.5" y="92.4">IO35</text>
<text x="80" y="97.4">IO21</text>
<text x="80" y="100">IO22</text>
<text x="80" y="105.1">IO25</text>
<text x="80" y="102.5">IO23</text>
<text x="80" y="107.6">IO26</text>
<text x="80" y="112.7">IO32</text>
<text x="80" y="110.1">IO27</text>
<text x="95.2" y="112.7">IO2</text>
<text x="95.2" y="110.1">IO1</text>
<text x="240" y="110.1">IO1</text>
<text x="240" y="112.7">IO2</text>
<text x="80" y="117.8">IO34</text>
<text x="80" y="115.2">IO33</text>
<text x="95.2" y="115.2">IO3</text>
<text x="95.2" y="117.8">IO4</text>
<text x="123.7" y="117.8">IO23</text>
<text x="123.7" y="115.2">IO22</text>
<text x="240" y="117.8">IO4</text>
<text x="240" y="115.2">IO3</text>
<text x="268.5" y="117.8">IO23</text>
<text x="268.5" y="115.2">IO22</text>
<text x="80" y="120.3">IO35</text>
<text x="95.2" y="120.3">IO5</text>
<text x="95.2" y="122.8">IO12</text>
<text x="95.2" y="125.4">IO13</text>
<text x="123.7" y="120.3">IO25</text>
<text x="240" y="122.8">IO12</text>
<text x="240" y="125.4">IO13</text>
<text x="240" y="120.3">IO5</text>
<text x="268.5" y="120.3">IO25</text>
<text x="78.7" y="131.7">IO15</text>
<text x="78.7" y="129.2">IO12</text>
<text x="78.7" y="126.7">IO14</text>
<text x="95.2" y="127.9">IO14</text>
<text x="95.2" y="130.5">IO15</text>
<text x="123.7" y="127.9">IO27</text>
<text x="123.7" y="130.5">IO32</text>
<text x="240" y="127.9">IO14</text>
<text x="240" y="130.5">IO15</text>
<text x="268.5" y="130.5">IO32</text>
<text x="268.5" y="127.9">IO27</text>
<text x="78.7" y="134.3">IO13</text>
<text x="95.2" y="135.5">IO17</text>
<text x="95.2" y="133">IO16</text>
<text x="123.7" y="133">IO33</text>
<text x="123.7" y="135.5">IO34</text>
<text x="240" y="133">IO16</text>
<text x="240" y="135.5">IO17</text>
<text x="268.5" y="133">IO33</text>
<text x="268.5" y="135.5">IO34</text>
<text x="95.2" y="140.6">IO19</text>
<text x="95.2" y="138.1">IO18</text>
<text x="123.7" y="138.1">IO35</text>
<text x="240" y="140.6">IO19</text>
<text x="240" y="138.1">IO18</text>
<text x="268.5" y="138.1">IO35</text>
</g>
<g font-size="1.8" fill="#a90000">
<text x="90.1" y="16.3">1</text>
<text x="119.3" y="16.3">1</text>
<text x="128.2" y="16.3">2</text>
<text x="194.2" y="16.3">1</text>
<text x="90.1" y="18.8">2</text>
<text x="119.3" y="18.8">3</text>
<text x="119.3" y="21.3">5</text>
<text x="119.3" y="23.9">7</text>
<text x="128.2" y="18.8">4</text>
<text x="128.2" y="21.3">6</text>
<text x="128.2" y="23.9">8</text>
<text x="194.2" y="18.8">2</text>
<text x="194.2" y="21.3">3</text>
<text x="194.2" y="23.9">4</text>
<text x="119.3" y="26.4">9</text>
<text x="127.6" y="26.4">10</text>
<text x="194.2" y="26.4">5</text>
<text x="194.2" y="29">6</text>
<text x="147.1" y="35.6" transform="rotate(-90 147.1 35.6)">2</text>
<text x="149.6" y="35.6" transform="rotate(-90 149.6 35.6)">1</text>
<text x="183.9" y="34.4" transform="rotate(-90 183.9 34.4)">3</text>
<text x="186.4" y="34.4" transform="rotate(-90 186.4 34.4)">2</text>
<text x="189" y="34.4" transform="rotate(-90 189 34.4)">1</text>
<text x="147.1" y="44.5" transform="rotate(-90 147.1 44.5)">2</text>
<text x="149.6" y="44.5" transform="rotate(-90 149.6 44.5)">1</text>
<text x="183.9" y="49.6" transform="rotate(-90 183.9 49.6)">3</text>
<text x="186.4" y="49.6" transform="rotate(-90 186.4 49.6)">2</text>
<text x="189" y="49.6" transform="rotate(-90 189 49.6)">1</text>
<text x="54.4" y="59.1" transform="rotate(-90 54.4 59.1)">2</text>
<text x="106.6" y="59.4">1</text>
<text x="115.5" y="59.4">2</text>
<text x="251.4" y="59.4">1</text>
<text x="260.3" y="59.4">2</text>
<text x="39.9" y="62">3</text>
<text x="67.3" y="62">25</text>
<text x="67.3" y="64.5">35</text>
<text x="106.6" y="62">3</text>
<text x="106.6" y="64.5">5</text>
<text x="115.5" y="62">4</text>
<text x="115.5" y="64.5">6</text>
<text x="251.4" y="62">3</text>
<text x="251.4" y="64.5">5</text>
<text x="260.3" y="62">4</text>
<text x="260.3" y="64.5">6</text>
<text x="39.9" y="67.1">4</text>
<text x="39.9" y="69.6">5</text>
<text x="67.3" y="67.1">24</text>
<text x="67.3" y="69.6">34</text>
<text x="106.6" y="67.1">7</text>
<text x="106.6" y="69.6">9</text>
<text x="114.9" y="69.6">10</text>
<text x="115.5" y="67.1">8</text>
<text x="251.4" y="67.1">7</text>
<text x="251.4" y="69.6">9</text>
<text x="259.7" y="69.6">10</text>
<text x="260.3" y="67.1">8</text>
<text x="67.3" y="77.2">14</text>
<text x="67.3" y="72.1">26</text>
<text x="67.3" y="74.7">29</text>
<text x="106" y="72.1">11</text>
<text x="106" y="74.7">13</text>
<text x="106" y="77.2">15</text>
<text x="114.9" y="72.1">12</text>
<text x="114.9" y="74.7">14</text>
<text x="114.9" y="77.2">16</text>
<text x="250.8" y="72.1">11</text>
<text x="250.8" y="74.7">13</text>
<text x="250.8" y="77.2">15</text>
<text x="259.7" y="72.1">12</text>
<text x="259.7" y="74.7">14</text>
<text x="259.7" y="77.2">16</text>
<text x="67.3" y="82.3">13</text>
<text x="67.3" y="79.8">16</text>
<text x="106" y="79.8">17</text>
<text x="106" y="82.3">19</text>
<text x="114.9" y="79.8">18</text>
<text x="114.9" y="82.3">20</text>
<text x="250.8" y="79.8">17</text>
<text x="250.8" y="82.3">19</text>
<text x="259.7" y="79.8">18</text>
<text x="259.7" y="82.3">20</text>
<text x="67.3" y="84.8">23</text>
<text x="67.3" y="87.4">27</text>
<text x="67.3" y="89.9">28</text>
<text x="106" y="84.8">21</text>
<text x="106" y="87.4">23</text>
<text x="106" y="89.9">25</text>
<text x="114.9" y="84.8">22</text>
<text x="114.9" y="87.4">24</text>
<text x="114.9" y="89.9">26</text>
<text x="250.8" y="84.8">21</text>
<text x="250.8" y="87.4">23</text>
<text x="250.8" y="89.9">25</text>
<text x="259.7" y="84.8">22</text>
<text x="259.7" y="87.4">24</text>
<text x="259.7" y="89.9">26</text>
<text x="39.3" y="92.5">21</text>
<text x="39.3" y="95">22</text>
<text x="67.3" y="92.5">30</text>
<text x="67.3" y="95">31</text>
<text x="106" y="92.5">27</text>
<text x="106" y="95">29</text>
<text x="114.9" y="92.5">28</text>
<text x="114.9" y="95">30</text>
<text x="250.8" y="92.5">27</text>
<text x="250.8" y="95">29</text>
<text x="259.7" y="92.5">28</text>
<text x="259.7" y="95">30</text>
<text x="39.3" y="97.5">17</text>
<text x="39.3" y="100.1">18</text>
<text x="67.3" y="97.5">33</text>
<text x="67.3" y="100.1">36</text>
<text x="39.3" y="105.2">19</text>
<text x="39.3" y="102.6">20</text>
<text x="67.3" y="105.2">10</text>
<text x="67.3" y="107.7">11</text>
<text x="67.3" y="102.6">37</text>
<text x="106.6" y="105.2">1</text>
<text x="106.6" y="107.7">3</text>
<text x="115.5" y="105.2">2</text>
<text x="115.5" y="107.7">4</text>
<text x="251.4" y="105.2">1</text>
<text x="251.4" y="107.7">3</text>
<text x="260.3" y="105.2">2</text>
<text x="260.3" y="107.7">4</text>
<text x="67.3" y="110.2">12</text>
<text x="67.9" y="112.8">8</text>
<text x="106.6" y="110.2">5</text>
<text x="106.6" y="112.8">7</text>
<text x="115.5" y="110.2">6</text>
<text x="115.5" y="112.8">8</text>
<text x="251.4" y="110.2">5</text>
<text x="251.4" y="112.8">7</text>
<text x="260.3" y="110.2">6</text>
<text x="260.3" y="112.8">8</text>
<text x="67.9" y="117.9">6</text>
<text x="67.9" y="115.3">9</text>
<text x="106" y="117.9">11</text>
<text x="106.6" y="115.3">9</text>
<text x="114.9" y="115.3">10</text>
<text x="114.9" y="117.9">12</text>
<text x="250.8" y="117.9">11</text>
<text x="251.4" y="115.3">9</text>
<text x="259.7" y="115.3">10</text>
<text x="259.7" y="117.9">12</text>
<text x="67.9" y="120.4">7</text>
<text x="106" y="120.4">13</text>
<text x="106" y="122.9">15</text>
<text x="106" y="125.5">17</text>
<text x="114.9" y="120.4">14</text>
<text x="114.9" y="122.9">16</text>
<text x="114.9" y="125.5">18</text>
<text x="170.1" y="125.5">1</text>
<text x="250.8" y="120.4">13</text>
<text x="250.8" y="122.9">15</text>
<text x="250.8" y="125.5">17</text>
<text x="259.7" y="120.4">14</text>
<text x="259.7" y="122.9">16</text>
<text x="259.7" y="125.5">18</text>
<text x="54.4" y="127.7" transform="rotate(-90 54.4 127.7)">1</text>
<text x="106" y="128">19</text>
<text x="106" y="130.6">21</text>
<text x="114.9" y="128">20</text>
<text x="114.9" y="130.6">22</text>
<text x="170.1" y="128">2</text>
<text x="250.8" y="128">19</text>
<text x="250.8" y="130.6">21</text>
<text x="259.7" y="128">20</text>
<text x="259.7" y="130.6">22</text>
<text x="106" y="133.1">23</text>
<text x="106" y="135.6">25</text>
<text x="114.9" y="133.1">24</text>
<text x="114.9" y="135.6">26</text>
<text x="250.8" y="133.1">23</text>
<text x="250.8" y="135.6">25</text>
<text x="259.7" y="133.1">24</text>
<text x="259.7" y="135.6">26</text>
<text x="106" y="138.2">27</text>
<text x="106" y="140.7">29</text>
<text x="114.9" y="138.2">28</text>
<text x="114.9" y="140.7">30</text>
<text x="250.8" y="138.2">27</text>
<text x="250.8" y="140.7">29</text>
<text x="259.7" y="138.2">28</text>
<text x="259.7" y="140.7">30</text>
</g>
<g font-size="1.8" fill="#006464">
<text x="92.7" y="14.8">J1</text>
<text x="107.1" y="17.4">+3.3V</text>
<text x="123.3" y="14.8">J4</text>
<text x="132" y="16.1">R2</text>
<text x="162.6" y="15.8">USB</text>
<text x="179.6" y="16.1">GND</text>
<text x="108.9" y="22.5">GND</text>
<text x="132" y="21.2">R4</text>
<text x="132" y="18.6">R3</text>
<text x="132" y="23.7">R5</text>
<text x="200.7" y="23.7">J11</text>
<text x="208.3" y="18.3">Sheetname:</text>
<text x="220.7" y="18.3">POWER</text>
<text x="245" y="23.7">12V</text>
<text x="252.6" y="18.6">+12V</text>
<text x="257" y="22.5">+5V</text>
<text x="86.9" y="27.5">GND</text>
<text x="164" y="26.3">EN</text>
<text x="164" y="28.8">IO0</text>
<text x="169.8" y="28.8">RXD</text>
<text x="170.1" y="25">TXD</text>
<text x="246.2" y="27.5">5V</text>
<text x="259.9" y="26.3">+3.3V</text>
<text x="244.4" y="31.3">3.3V</text>
<text x="153.3" y="39.2" transform="rotate(-90 153.3 39.2)">J5</text>
<text x="191.8" y="37.7">J9</text>
<text x="244.7" y="36.4">GND</text>
<text x="253.2" y="41.5">GND</text>
<text x="33" y="47.9">100nF/16V</text>
<text x="55.5" y="46.6">+3.3V</text>
<text x="47" y="49.1">C2</text>
<text x="153.3" y="48.1" transform="rotate(-90 153.3 48.1)">J6</text>
<text x="191.8" y="52.9">J10</text>
<text x="25.6" y="59.1" transform="rotate(-90 25.6 59.1)">R1</text>
<text x="42.4" y="59.3">GND</text>
<text x="56.8" y="58">ESP32-WROOM-32D</text>
<text x="56.8" y="55.5">U1</text>
<text x="100.9" y="56.7">Conn_02x15_Odd_Even</text>
<text x="110.6" y="54.2">J2</text>
<text x="245.7" y="56.7">Conn_02x15_Odd_Even</text>
<text x="254.7" y="54.2">J14</text>
<text x="27.5" y="60.4" transform="rotate(-90 27.5 60.4)">10K</text>
<text x="42.4" y="63.1">EN</text>
<text x="55.5" y="64" transform="rotate(-90 55.5 64)">VDD</text>
<text x="57.5" y="65.6">TXD0/IO1</text>
<text x="63.5" y="63.1">IO0</text>
<text x="95.2" y="61.9">IO0</text>
<text x="97.5" y="60.6">GND</text>
<text x="121.9" y="63.1">+5V</text>
<text x="121.9" y="65.6">+12V</text>
<text x="121.9" y="60.6">+3.3V</text>
<text x="240" y="61.9">IO0</text>
<text x="242.3" y="60.6">GND</text>
<text x="266.7" y="63.1">+5V</text>
<text x="266.7" y="60.6">+3.3V</text>
<text x="266.7" y="65.6">+12V</text>
<text x="17.8" y="66.9">100nF/16V</text>
<text x="31.8" y="68.2">C1</text>
<text x="42.4" y="68.2">SENSOR_VP</text>
<text x="42.4" y="70.7">SENSOR_VN</text>
<text x="57.2" y="70.7">RXD0/IO3</text>
<text x="63.5" y="68.2">IO2</text>
<text x="123.7" y="67">IO21</text>
<text x="268.5" y="67">IO21</text>
<text x="63.5" y="73.3">IO4</text>
<text x="63.5" y="75.8">IO5</text>
<text x="27.2" y="82.1">GND</text>
<text x="62.2" y="83.4">IO14</text>
<text x="62.2" y="78.3">IO12</text>
<text x="62.2" y="80.9">IO13</text>
<text x="121.9" y="78.3">GND</text>
<text x="123.7" y="79.7">IO26</text>
<text x="266.7" y="78.3">GND</text>
<text x="268.5" y="79.7">IO26</text>
<text x="62.2" y="86">IO15</text>
<text x="62.2" y="88.5">IO16</text>
<text x="42.4" y="93.6">SDO/SD0</text>
<text x="62.2" y="91">IO17</text>
<text x="62.2" y="93.6">IO18</text>
<text x="42.4" y="98.7">SHD/SD2</text>
<text x="42.4" y="101.2">SWP/SD3</text>
<text x="42.4" y="96.1">SDI/SD1</text>
<text x="62.2" y="96.1">IO19</text>
<text x="62.2" y="98.7">IO21</text>
<text x="62.2" y="101.2">IO22</text>
<text x="110.6" y="99.9">J3</text>
<text x="121.9" y="96.1">GND</text>
<text x="254.7" y="99.9">J15</text>
<text x="266.7" y="96.1">GND</text>
<text x="42.4" y="106.3">SCS/CMD</text>
<text x="42.4" y="103.7">SCK/CLK</text>
<text x="62.2" y="106.3">IO25</text>
<text x="62.2" y="103.7">IO23</text>
<text x="95.2" y="107.6">IO0</text>
<text x="97.5" y="106.3">GND</text>
<text x="100.9" y="102.5">Conn_02x15_Odd_Even</text>
<text x="121.9" y="106.3">+3.3V</text>
<text x="240" y="107.6">IO0</text>
<text x="242.3" y="106.3">GND</text>
<text x="245.7" y="102.5">Conn_02x15_Odd_Even</text>
<text x="266.7" y="106.3">+3.3V</text>
<text x="62.2" y="108.8">IO26</text>
<text x="62.2" y="111.4">IO27</text>
<text x="62.2" y="113.9">IO32</text>
<text x="121.9" y="108.8">+5V</text>
<text x="121.9" y="111.4">+12V</text>
<text x="123.7" y="112.7">IO21</text>
<text x="266.7" y="108.8">+5V</text>
<text x="266.7" y="111.4">+12V</text>
<text x="268.5" y="112.7">IO21</text>
<text x="62.2" y="119">IO34</text>
<text x="62.2" y="116.4">IO33</text>
<text x="55.5" y="125.2" transform="rotate(-90 55.5 125.2)">GND</text>
<text x="62.2" y="121.5">IO35</text>
<text x="121.9" y="124.1">GND</text>
<text x="123.7" y="125.4">IO26</text>
<text x="165.9" y="124.1">J101</text>
<text x="266.7" y="124.1">GND</text>
<text x="268.5" y="125.4">IO26</text>
<text x="52.6" y="139.3">GND</text>
<text x="121.9" y="141.8">GND</text>
<text x="173.2" y="139.3">GND</text>
<text x="266.7" y="141.8">GND</text>
</g>
<g font-size="1.8" fill="#725600">
<text x="162.6" y="32.8">File:</text>
<text x="167.8" y="32.8">USB.kicad_sch</text>
<text x="208.3" y="40.4">File:</text>
<text x="213.5" y="40.4">POWER.kicad_sch</text>
</g>
</svg>
